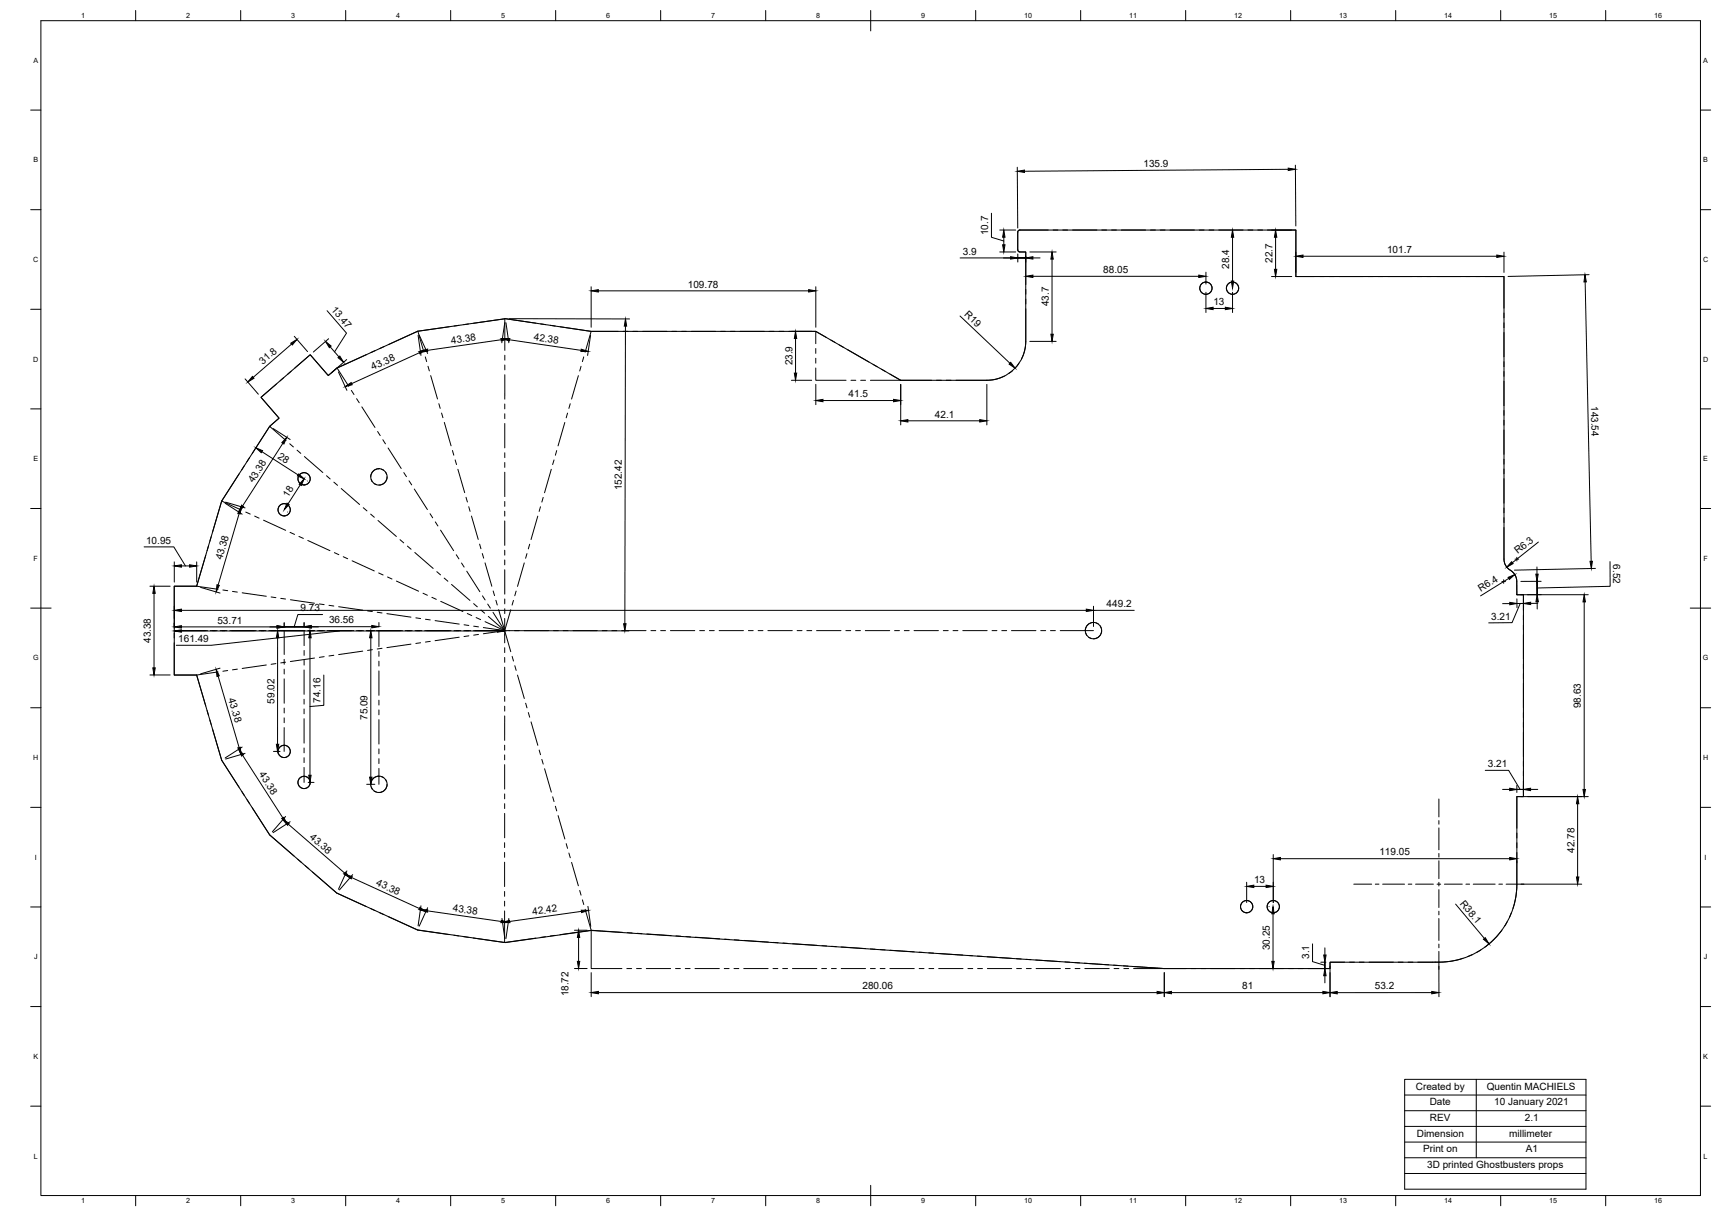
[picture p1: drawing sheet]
<svg xmlns="http://www.w3.org/2000/svg" width="841mm" height="594mm" viewBox="0 0 841 594" stroke-linecap="round" stroke-linejoin="round" font-family="sans-serif">
<!-- layer: Visible -->
<g fill="none" stroke="#000" stroke-width=".51">
<path d="M128 194l24-21 8 10 5-3 39-18 43-6 42 6h110l41 24h42a19 19 0 0 0 19-19v-44h-3l-1-1v-9l1-1h135v23h102v138a8 8 0 0 0 4 7l2 3v8h3v98h-3v43a38 38 0 0 1-41 38h-50v3h-81l-280-18-42 5-43-6-39-18-33-28-24-37-12-41h-11v-44h11l12-41 24-37 4-4z"/>
<circle cx="589" cy="141" r="3"/>
<circle cx="602" cy="141" r="3"/>
<circle cx="149" cy="234" r="3"/>
<circle cx="185" cy="233" r="4"/>
<circle cx="139" cy="249" r="3"/>
<circle cx="534" cy="308" r="4"/>
<circle cx="139" cy="367" r="3"/>
<circle cx="149" cy="382" r="3"/>
<circle cx="185" cy="383" r="4"/>
<circle cx="609" cy="443" r="3"/>
<circle cx="622" cy="443" r="3"/>
</g>
<!-- layer: Reference -->
<g fill="none" stroke="#000" stroke-width=".49">
<path d="M512 112h-14l-1 1v9l1 1h3v16M515 112h2M519 112h3M524 112h12M538 112h3M543 112h3M548 112h12M562 112h3M567 112h2M572 112h12M586 112h2M591 112h2"/>
<path d="M596 112h11M610 112h2M615 112h2M619 112h14v23h9M645 135h2M650 135h2M654 135h12M669 135h2M673 135h3M678 135h12M692 135h3M697 135h3"/>
<path d="M702 135h12M716 135h3M721 135h2M726 135h9v16M220 160l-16 2M224 159h-2M229 158l-2 1M231 158l16-2v15M247 156l15 2M264 158l3 1M269 159h2M274 160l15 2"/>
<path d="M501 151v17l-2 7M501 141v3M501 146v3M735 153v2M735 158v2M165 180l5 9M179 173l-14 7-5 3-8-10-8 7M183 171l-2 1M188 169l-2 1M204 162l-14 6M204 162l3 10M208 174v3"/>
<path d="M209 179l1 2M247 174v2M247 178v3M284 179l-1 2M285 174v3M289 162l-3 10M289 162h13M304 162h3M309 162h3M314 162h12M328 162h3M333 162h2"/>
<path d="M338 162h12M352 162h2M357 162h2M362 162h12M376 162h2M381 162h2M385 162h14M399 180v6h14M399 162v6M399 170v3M399 175v2M399 162l5 3"/>
<path d="M406 166l2 1M410 169l2 1M414 171l11 6M427 178l2 1M498 177l-1 2M735 162v12M735 177v2M135 188l-7 6 8 10-4 4 8 7M139 184l-2 2M142 181l-2 2M172 191l1 2M174 195l2 2"/>
<path d="M177 199l6 10M210 184l4 11M214 197l1 3M247 197v3M247 183v12M279 197l-1 3M283 184l-4 11M416 186h2M421 186h2M425 186h30M431 180l2 2M435 183l5 3"/>
<path d="M458 186h2M462 186h3M491 184l-7 2h-17M495 181l-2 1M735 181v3M735 186v12M132 208l-9 14M142 217l1 1M145 220l2 2M185 211l1 2M187 215l1 2M190 219l6 10"/>
<path d="M216 202v2M217 206l3 12M247 202v3M247 207v12M276 206l-3 12M277 202v2M735 201v2M735 205v3M735 210v12M117 232l-9 13M119 228l-1 2M122 224l-1 2"/>
<path d="M149 223l9 8M160 232l1 2M163 236l2 1M167 239l9 7M181 234l1 1M183 236l1 1M185 229a4 4 0 0 0-4 4M186 229l1 1M188 231l1 1M189 233a4 4 0 0 1-4 4M197 231l2 2M200 235l1 2"/>
<path d="M202 239l7 10M221 220l1 2M222 225l1 2M224 229l3 12M247 221v3M247 226v2M247 231v12M269 229l-3 12M271 225l-1 2M272 220l-1 2M735 224v3M735 229v3"/>
<path d="M735 234v12M108 245l-4 15M108 245l10 4M120 250l2 1M124 252l3 1M129 254l11 5M178 248l1 2M181 251l2 2M185 254l9 8M210 251l1 2M213 255l1 2M215 259l7 10"/>
<path d="M228 243v2M229 248l1 2M230 252l4 12M247 250v2M247 255v11M247 245v2M263 252l-3 12M264 248l-1 2M265 243v2M735 258v15a8 8 0 0 0 5 7l1 3v8h3v7M735 248v3M735 253v2"/>
<path d="M101 271l-5 15h-11v16M102 267l-1 2M103 262v2M142 260l2 1M146 262l2 1M150 264l11 5M163 270l3 1M168 272l2 1M172 274l11 5M185 280l2 1M195 264l2 1M199 267l2 1"/>
<path d="M203 270l9 8M213 279l2 2M223 271l1 2M226 275l1 2M228 279l7 10M234 266l1 2M236 270v3M237 275l3 11M247 269v2M247 274v2M247 278v12M256 275l-3 11"/>
<path d="M258 270l-1 3M259 266l-1 2M96 286l11 2M109 288l2 1M114 289h2M118 290l12 1M132 292h3M137 292l3 1M142 293l12 2M156 295h2M161 296h2M165 296l12 2"/>
<path d="M180 298l2 1M184 299h3M189 300l12 2M189 282l3 1M194 284l11 5M207 290l2 1M211 292l2 1M215 294l11 5M217 282l2 2M221 286l9 7M228 300l3 1M231 295l2 1"/>
<path d="M235 298l2 2M236 291l1 2M238 295l2 2M241 299l6 9M241 289l1 2M242 293l1 3M244 298l6 20M247 293v2M247 297v3M250 298l-3 10M251 293l-1 3M252 289v2"/>
<path d="M85 305v2M85 309v3M85 314v16h11M85 308h16M103 308h3M108 308h3M112 308h13M127 308h3M131 308h4M136 308h13M139 308v12M149 308v7"/>
<path d="M149 318v2M150 308h4M155 308h4M160 308h13M174 308h4M177 318l-12 2M179 308h3M182 317l-2 1M184 308h13M185 308v8M185 318v3M187 317h-3"/>
<path d="M198 308h3M201 315l-12 1M203 308h3M203 302h3M206 314h-3M208 308h11M208 303h2M209 308h11M210 313l-2 1M213 303l11 2M222 308h2M223 308h2"/>
<path d="M224 311l-11 2M227 308h2M227 305l2 1M228 308h2M229 311h-2M231 308h16M231 306h3M232 308h12M233 302l2 1M234 310h-3M236 307l11 1M237 304l10 4"/>
<path d="M239 301l8 7M247 308l-11 2M247 302v12M247 316v3M247 308h2M251 308h3M256 308h12M270 308h3M275 308h3M280 308h12M294 308h3M299 308h2"/>
<path d="M304 308h12M318 308h2M323 308h2M328 308h12M342 308h2M347 308h2M351 308h12M366 308h2M370 308h3M375 308h12M390 308h2M394 308h3"/>
<path d="M399 308h12M413 308h3M418 308h2M423 308h12M437 308h3M442 308h2M447 308h12M461 308h2M466 308h2M470 308h12M485 308h2M490 308h2"/>
<path d="M494 308h12M509 308h2M513 308h3M518 308h16M531 309v1M532 311l1 1M534 304a4 4 0 0 0-4 4M536 304l1 1M538 306v1M538 308a4 4 0 0 1-4 4M744 301v2M744 305v3"/>
<path d="M744 310v12M96 330l5 15M107 328l-11 2M111 328h-2M116 327h-2M130 325l-12 2M135 324l-3 1M139 322v3M139 327v2M139 332v12M140 324h-3M149 327v12"/>
<path d="M149 323v2M154 321l-12 2M158 321h-2M163 320h-2M185 323v2M185 328v12M247 321v3M247 326v12M250 321l1 2M252 325v3M253 330l3 11M744 324v3"/>
<path d="M744 329v3M744 334v12M101 347l1 2M103 352v2M104 356l4 15 9 14M139 346v2M139 351v2M139 355v12M149 342v2M149 346v3M149 351v12M185 342v2"/>
<path d="M185 347v2M185 352v12M247 340v3M247 345v2M247 350v12M257 344l1 2M258 348l1 2M260 353l3 11M744 348v3M744 353v2M744 358v12M149 365v3"/>
<path d="M149 370v3M149 375v7M185 379a4 4 0 0 0-4 4M185 366v2M185 371v2M185 375v8M186 379l1 1M247 364v2M247 369v2M247 374v12M263 366l1 3M265 371v2"/>
<path d="M266 376l3 11M744 372v2M744 377v2M118 387l1 2M121 391l1 2M123 395l9 13 12 10M181 384l1 2M183 386l1 1M188 381l1 1M189 383a4 4 0 0 1-4 4M247 388v2M247 393v2"/>
<path d="M247 397v12M270 389l1 3M271 394l1 2M273 398l3 12M744 382v7h-3v16M145 420l2 1M247 412v2M247 416v3M277 412v2M278 417l1 2M741 417v18l-2 9M741 407v2"/>
<path d="M741 412v2M149 423l2 1M153 426l12 10 14 7M247 421v12M247 436v2M279 421l4 12M283 435l1 2M285 440v2M181 444l2 1M185 446l3 1M190 448l14 6 15 3M222 457h2"/>
<path d="M227 458h2M231 458l16 2M247 440v3M247 445v15M262 458l-15 2M267 458h-3M271 457h-2M286 444l3 10M289 454v19h15M289 454l-15 3M289 454l15 1M307 456h2"/>
<path d="M311 456h3M316 456l12 1M330 457h3M335 458h2M340 458l12 1M354 459h2M359 459h2M364 459l11 1M734 454l-4 5-4 4M737 450l-2 2M739 446l-1 2M306 473h3"/>
<path d="M311 473h2M316 473h12M330 473h2M335 473h2M340 473h12M354 473h2M359 473h2M363 473h12M378 473h2M378 460l2 1M383 473h2M383 461h2"/>
<path d="M387 473h12M387 461l12 1M402 473h2M402 462h2M406 473h3M406 462h3M411 473h12M411 463h12M425 464h3M425 473h3M430 464h2M430 473h2"/>
<path d="M435 464l12 1M435 473h12M449 465h3M449 473h3M454 466h2M454 473h2M459 466l12 1M459 473h12M473 467h2M473 473h2M478 467h2M478 473h2"/>
<path d="M482 467l12 1M483 473h11M497 468l2 1M497 473h2M501 469h3M502 473h2M506 469l12 1M506 473h12M520 470h3M521 473h2M525 470h3M525 473h3"/>
<path d="M530 471h12M530 473h12M544 472h3M544 473h3M549 472h2M549 473h3M554 472l15 1M554 473h26M582 473h2M587 473h2M592 473h12M606 473h2"/>
<path d="M611 473h2M615 473h12M630 473h2M634 473h3M657 470h-7v3h-11M659 470h3M664 470h3M669 470h12M683 470h3M688 470h2M715 468a42 42 0 0 1-15 2h-7M719 466l-2 1"/>
<path d="M724 464l-2 1"/>
<circle cx="589" cy="141" r="3"/>
<circle cx="602" cy="141" r="3"/>
<circle cx="149" cy="234" r="3"/>
<circle cx="139" cy="249" r="3"/>
<circle cx="139" cy="367" r="3"/>
<circle cx="149" cy="382" r="3"/>
<circle cx="609" cy="443" r="3"/>
<circle cx="622" cy="443" r="3"/>
</g>
<!-- layer: Border -->
<g fill="none" stroke="#000" stroke-width=".49">
<path d="M20 10h811v574h-811zM66 5v5M118 5v5M169 5v5M220 5v5M272 5v5M323 5v5M374 5v5M425 5v10M477 5v5M528 5v5M579 5v5"/>
<path d="M631 5v5M682 5v5M733 5v5M785 5v5M15 54h5M831 54h5M15 102h5M831 102h5M15 151h5M831 151h5M15 200h5M831 200h5"/>
<path d="M15 248h5M831 248h5M15 297h10M826 297h10M15 346h5M831 346h5M15 394h5M831 394h5M15 443h5M831 443h5M15 492h5M831 492h5"/>
<path d="M15 540h5M831 540h5M425 579v10M66 584v5M118 584v5M169 584v5M220 584v5M272 584v5M323 584v5M374 584v5M477 584v5M528 584v5"/>
<path d="M579 584v5M631 584v5M682 584v5M733 584v5M785 584v5"/>
</g>
<!-- layer: Dimensions -->
<g fill="none" stroke="#000" stroke-width=".49">
<path d="M497 82v29M630 83l-129 1M633 81v29M485 104v12l6 2M489 112h7M491 116v4M602 116v21M621 112h10M623 116v16M469 126h28M489 123h7M497 124v4"/>
<path d="M501 126h-4h4M501 125v3M503 123h13M505 126h3M505 135h81M514 127v36M589 133v6M621 135h10M633 123v10M637 125h94M735 123v10M775 138l3 136"/>
<path d="M777 134l-40 1M160 152l9 11-6 9M247 158l-2 9M247 158l2 9M249 156h59M289 140v20M292 142h103M306 159l-1 146M399 140v20M469 154l25 23M589 143v10M593 151h6"/>
<path d="M602 143v10M142 168l-18 16M144 164l6 8M161 165l-8 7M161 169l5 5M169 176l-7 6M204 164l2 10M205 164l4 9M205 172l-33 15M245 166l-36 5M249 166l35 5M289 164l-2 10"/>
<path d="M387 162h10M389 165v17M503 167h13M120 185l6 8M165 182l5 9M387 186h10M399 188v10M402 196h35M440 188v20M482 188v20M133 209l9 6M138 217l-19 30"/>
<path d="M444 206h35M128 221l18 11M147 237l-6 9M150 235h.1M110 246l8 5M110 245l10 3M117 251l-10 35M141 250h.1M70 267h15l6 9M85 275v9M89 276h4M96 275v9"/>
<path d="M751 277v4M752 265l-13 10M780 278l-40 1M787 274v12l-36 1M73 286h10M75 290v36M85 296v10M89 298h442M98 287l10 3M534 296v10M534 298h20M737 283l-13 8"/>
<path d="M738 295h-4M741 293v4M741 295h4h-4M743 295l-4 9h-12M744 293l1 4M746 291h30M751 284v7v-7M751 294v4M752 295h-4M753 284h-10M753 291h-10M774 294v92"/>
<path d="M89 308h154M89 306h46M134 308h3M136 312v52M139 306h10h-10M139 304v2M149 304v2M151 308h2M151 312v67M158 300h-12l-2 6M166 308l-63 7h-17M179 308h4"/>
<path d="M181 312v68M182 306h-30M185 304v2M247 310h.1M249 308h58M73 330h10M107 330l10 35M108 326l-10 3M158 330v15h-7M118 365l-8 5M119 369l19 31M120 368l-10 3"/>
<path d="M134 367h3M726 376h11l6 10M140 399l-7 7M151 382h2M179 383h4M734 386h4M741 386h3h-3M741 384v3M743 389h33M744 384v3M748 386h3M771 393v35"/>
<path d="M141 403l27 24M142 401l-9 6M622 418v23M626 420h112M170 425l-5 9M172 429l33 15M172 427l-6 8M609 431v10M613 433h6M741 421v1M743 432h30M206 443l-2 9"/>
<path d="M209 445l36 5M209 443l-4 9M245 449l2 10M249 449l-2 10M281 454h6M283 458v12M284 445l-35 5M287 443l2 10M620 443h.1M622 446v24M711 442l14 16M281 473h6"/>
<path d="M289 475v12M569 475v12M641 461v9l6 2M645 470h3M645 473h3M647 470v3v-3M647 463v4M647 477v3M650 472v15M703 472v15M292 485h273M572 485h74"/>
<path d="M700 485h-47"/>
</g>
<g fill="#000" stroke="#000" stroke-width=".49">
<path d="M497 84l4-1v1zM630 82l3 1h-3zM491 112v4h-1zM490 120h1v3zM602 112l1 4h-1zM623 112l1 4h-1zM494 125l3 1-3 1zM501 126l4-1v2zM501 135l4-1v2zM514 123l1 4h-1zM586 134l3 1-3 1zM602 137h1l-1 4z"/>
<path d="M623 132h1l-1 3zM633 125h4v1zM731 125h4l-4 1zM775 134v4h-1zM289 142h3v1zM306 156v3h-1zM395 142h4l-4 1zM589 151l4-1v1zM599 150l3 1h-3zM142 168l3-2-2 3zM159 167l3 2-1 1zM165 175l1-1 2 3z"/>
<path d="M205 172l3-1-3 2zM205 172l4-1v1zM245 165h3l-3 2zM246 165h3v2zM284 171l3 1h-3zM389 162v3h-1zM494 177l2 3-3-2zM514 163h1l-1 4zM123 184l1 1-3 2zM169 189l3-2v1zM388 182h1v4zM399 196l3-1v1z"/>
<path d="M437 195l3 1h-3zM140 214l-1 3-1-1zM440 206l4-1v1zM479 205l3 1h-3zM125 219l3 1v1zM146 232l3 2-4-1zM149 234l-2 3h-1zM118 248l-1 3h-1zM118 247h1l-2 3zM140 246h1l-2 3zM85 276h4v1zM93 276h3l-3 1z"/>
<path d="M739 274v1l-3 2zM777 274h1v4zM75 286l1 4h-1zM85 298h4v1zM106 286h1l-1 3zM531 298h3l-3 1zM737 282l3-1-2 2zM738 294l3 1h-3zM745 295l3-1v1zM751 281h1l-1 3zM751 291l1 3h-1zM774 291l1 3h-1z"/>
<path d="M85 308h4v1zM85 306h4v1zM136 308v4h-1zM135 306h4l-4 1zM151 308l1 4h-1zM149 306h3v1zM181 308l1 4h-1zM182 306h3l-3 1zM243 308h4l-4 1zM305 305h1l-1 3zM75 326h1l-1 4zM106 327l1 3-1 1z"/>
<path d="M116 365h1l1 4zM117 366l2 3h-1zM135 364h1v3zM151 379h1l-1 3zM181 380h1l-1 3zM138 400l1-1 1 4zM738 385l3 1h-3zM744 386l4-1v1zM771 389l1 4h-2zM774 386h1l-1 3zM138 400l3 2v1zM622 420l4-1v1z"/>
<path d="M738 419l3 1h-3zM169 426l2 3-3-2zM169 427l3 1v1zM609 433l4-1v2zM619 432l3 1-3 1zM770 428h2l-1 4zM205 443l3 2-3-1zM205 445l4-1v2zM245 450l3 1h-3zM246 451l3-1v1zM283 454v4h-1zM284 445h4l-4 1z"/>
<path d="M622 443l1 3h-1zM725 459l1-1 2 3zM282 470h1v3zM622 470h1l-1 3zM647 467h1l-1 3zM647 473l1 4h-1zM289 485l3-1v2zM565 484l4 1-4 1zM569 485l3-1v2zM646 484l4 1-4 1zM650 485l3-1v2zM700 484l3 1-3 1z"/>
</g>
<!-- layer: Center Lines -->
<g fill="none" stroke="#000" stroke-width=".49">
<path d="M740 273h2M741 272v2M734 284h2M735 283v2M703 390v9M703 401v2M703 404v11M703 417v2M662 432h8M672 432h2M676 432h10M688 432h2"/>
<path d="M692 432h8M702 432h2M703 421v8M703 431v2M703 435v8M706 432h9M716 432h2M720 432h11M732 432h2M736 432h9M703 445v2M703 449v10"/>
<path d="M703 461v2M703 465v9"/>
</g>
<!-- layer: BOM -->
<path d="M686 527h89v54h-89zM686 535h89M721 527v39M686 558h89M686 550h89M686 543h89M686 573h89M686 566h89" fill="none" stroke="#000" stroke-width=".49"/>
<g font-size="4.9">
<text x="559" y="82">135.9</text>
<text x="483" y="115" transform="rotate(-90 483 115)">10.7</text>
<text x="470" y="124">3.9</text>
<text x="678" y="124">101.7</text>
<text x="601" y="131" transform="rotate(-90 601 131)">28.4</text>
<text x="622" y="128" transform="rotate(-90 622 128)">22.7</text>
<text x="539" y="133">88.05</text>
<text x="336" y="141">109.78</text>
<text x="513" y="150" transform="rotate(-90 513 150)">43.7</text>
<text x="593" y="149">13</text>
<text x="162" y="152" transform="rotate(49 162 152)">13.47</text>
<text x="471" y="154" transform="rotate(43 471 154)">R19</text>
<text x="221" y="168" transform="rotate(-8 221 168)">43.38</text>
<text x="261" y="166" transform="rotate(8 261 166)">42.38</text>
<text x="128" y="178" transform="rotate(-41 128 178)">31.8</text>
<text x="387" y="179" transform="rotate(-90 387 179)">23.9</text>
<text x="182" y="181" transform="rotate(-25 182 181)">43.38</text>
<text x="415" y="194">41.5</text>
<text x="777" y="198" transform="rotate(89 777 198)">143.54</text>
<text x="457" y="204">42.1</text>
<text x="135" y="224" transform="rotate(33 135 224)">28</text>
<text x="124" y="236" transform="rotate(-57 124 236)">43.38</text>
<text x="304" y="240" transform="rotate(-90 304 240)">152.42</text>
<text x="141" y="243" transform="rotate(-57 141 243)">18</text>
<text x="71" y="266">10.95</text>
<text x="109" y="274" transform="rotate(-74 109 274)">43.38</text>
<text x="742" y="271" transform="rotate(-38 742 271)">R6.3</text>
<text x="788" y="276" transform="rotate(90 788 276)">6.52</text>
<text x="724" y="289" transform="rotate(-32 724 289)">R6.4</text>
<text x="147" y="299">9.73</text>
<text x="541" y="297">449.2</text>
<text x="106" y="305">53.71</text>
<text x="161" y="305">36.56</text>
<text x="729" y="303" transform="rotate(-1 729 303)">3.21</text>
<text x="74" y="314" transform="rotate(-90 74 314)">43.38</text>
<text x="87" y="314">161.49</text>
<text x="112" y="342" transform="rotate(74 112 342)">43.38</text>
<text x="134" y="344" transform="rotate(-90 134 344)">59.02</text>
<text x="157" y="343" transform="rotate(-90 157 343)">74.16</text>
<text x="773" y="346" transform="rotate(-90 773 346)">98.63</text>
<text x="180" y="352" transform="rotate(-90 180 352)">75.09</text>
<text x="727" y="375">3.21</text>
<text x="126" y="378" transform="rotate(57 126 378)">43.38</text>
<text x="151" y="409" transform="rotate(41 151 409)">43.38</text>
<text x="674" y="418">119.05</text>
<text x="769" y="417" transform="rotate(-90 769 417)">42.78</text>
<text x="613" y="431">13</text>
<text x="184" y="432" transform="rotate(25 184 432)">43.38</text>
<text x="713" y="442" transform="rotate(50 713 442)">R38.1</text>
<text x="221" y="445" transform="rotate(8 221 445)">43.38</text>
<text x="260" y="447" transform="rotate(-8 260 447)">42.42</text>
<text x="621" y="464" transform="rotate(-90 621 464)">30.25</text>
<text x="640" y="469" transform="rotate(-90 640 469)">3.1</text>
<text x="421" y="483">280.06</text>
<text x="607" y="483">81</text>
<text x="672" y="483">53.2</text>
<text x="278" y="487" transform="rotate(-90 278 487)">18.72</text>
<text x="692" y="532">Created by</text>
<text x="727" y="532">Quentin MACHIELS</text>
<text x="699" y="540">Date</text>
<text x="730" y="540">10 January 2021</text>
<text x="699" y="548">REV</text>
<text x="745" y="548">2.1</text>
<text x="692" y="555">Dimension</text>
<text x="738" y="555">millimeter</text>
<text x="695" y="563">Print on</text>
<text x="746" y="563">A1</text>
<text x="697" y="571">3D printed Ghostbusters props</text>
</g>
<g font-size="3.5">
<text x="40" y="9">1</text>
<text x="91" y="9">2</text>
<text x="142" y="9">3</text>
<text x="194" y="9">4</text>
<text x="245" y="9">5</text>
<text x="296" y="9">6</text>
<text x="348" y="9">7</text>
<text x="399" y="9">8</text>
<text x="450" y="9">9</text>
<text x="501" y="9">10</text>
<text x="552" y="9">11</text>
<text x="603" y="9">12</text>
<text x="654" y="9">13</text>
<text x="706" y="9">14</text>
<text x="757" y="9">15</text>
<text x="808" y="9">16</text>
<text x="16" y="31">A</text>
<text x="832" y="31">A</text>
<text x="16" y="79">B</text>
<text x="832" y="79">B</text>
<text x="16" y="128">C</text>
<text x="832" y="128">C</text>
<text x="16" y="177">D</text>
<text x="832" y="177">D</text>
<text x="16" y="225">E</text>
<text x="832" y="225">E</text>
<text x="16" y="274">F</text>
<text x="832" y="274">F</text>
<text x="16" y="323">G</text>
<text x="832" y="323">G</text>
<text x="16" y="371">H</text>
<text x="832" y="371">H</text>
<text x="17" y="420">I</text>
<text x="833" y="420">I</text>
<text x="17" y="469">J</text>
<text x="833" y="469">J</text>
<text x="16" y="517">K</text>
<text x="832" y="517">K</text>
<text x="17" y="566">L</text>
<text x="833" y="566">L</text>
<text x="40" y="588">1</text>
<text x="91" y="588">2</text>
<text x="142" y="588">3</text>
<text x="194" y="588">4</text>
<text x="245" y="588">5</text>
<text x="296" y="588">6</text>
<text x="348" y="588">7</text>
<text x="399" y="588">8</text>
<text x="450" y="588">9</text>
<text x="501" y="588">10</text>
<text x="552" y="588">11</text>
<text x="603" y="588">12</text>
<text x="654" y="588">13</text>
<text x="706" y="588">14</text>
<text x="757" y="588">15</text>
<text x="808" y="588">16</text>
</g>
</svg>
